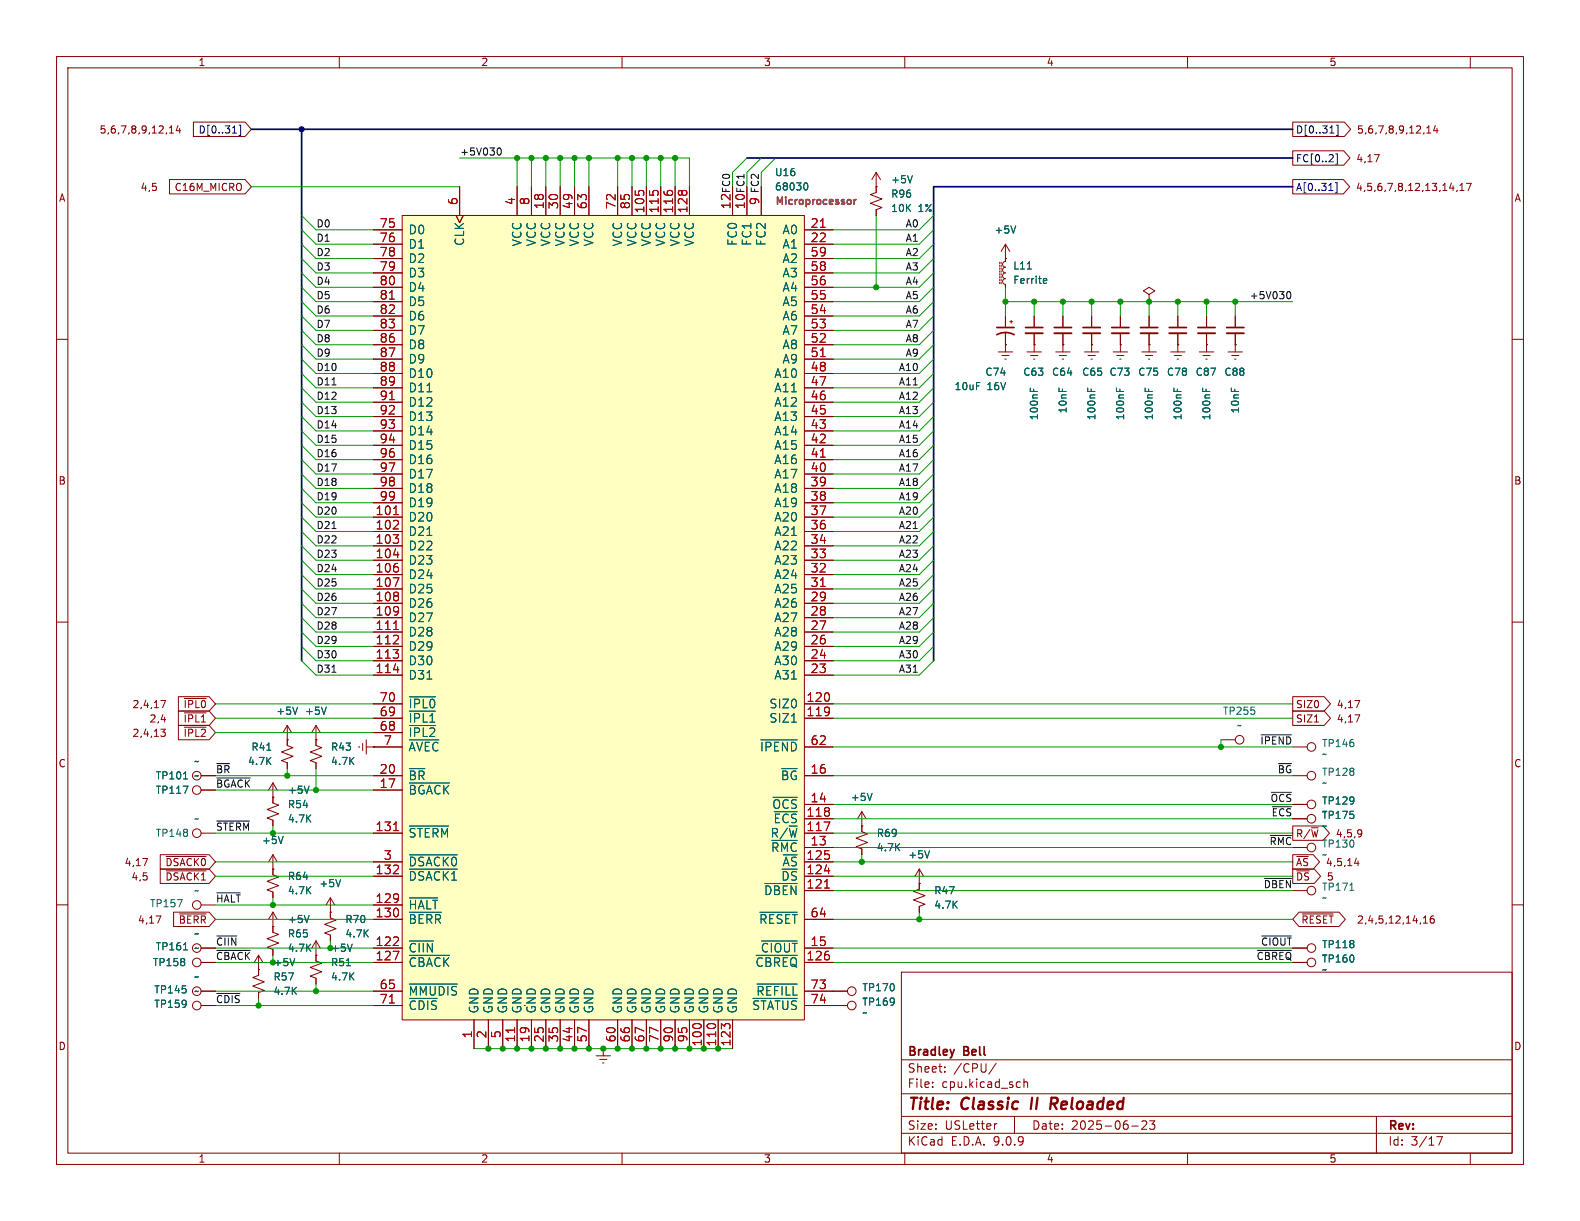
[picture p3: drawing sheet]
<svg xmlns="http://www.w3.org/2000/svg" width="279mm" height="216mm" viewBox="0 0 279 216" stroke-linecap="round" stroke-linejoin="round" font-family="sans-serif">
<g fill="none" stroke="#840000" stroke-width=".18">
<path d="M10 10h259.4v195.9h-259.4zM12 12h255.4v191.9h-255.4zM60 10v2M110 10v2M160 10v2M210 10v2M260 10v2M154.9 30.5v3.5l-1 .4 2.1 .8-2.1 .7 2.1 .8-1.1 .4v1M154.9 33h.1M154.9 30.5l.8 1.3M154.9 30.5l-.7 1.3M176.8 46.4v.2"/>
<path d="M176.8 46.9v.2M176.8 47.4v.2M176.8 47.9v.2M176.8 48.4v.2M176.8 48.9v.2M176.8 49.4v.3M176.8 49.9v.3M177 46.4v.2M177 46.9v.2M177 47.4v.2M177 47.9v.2M177 48.4v.2"/>
<path d="M177 48.9v.2M177 49.4v.3M177 49.9v.3M177.8 43.2v3l-.4 .2-.1 .3 .1 .4 .4 .2h-.3l-.2 .3 .1 .4 .4 .3-.4 .1-.1 .4 .1 .3 .4 .2-.4 .2-.1 .5 .2 .2 .3 .1M177.8 45.7h.1M177.8 50.3v.5M177.8 55.9v2M177.8 58.9v3.3M177.8 43.2l-.8 1.3M177.8 43.2l.8 1.3M178.6 56.9h.5M178.8 56.6v.6"/>
<path d="M182.9 55.9v2M182.9 58.9v3.3M188 55.9v2M188 58.9v3.3M193 55.9v2M193 58.9v3.3M198.1 55.9v2M198.1 58.9v3.3M203.2 52.1l1-.7-1-.6-1 .6 1 .7v1.2M203.2 53.3h.1M203.2 55.9v2M203.2 58.9v3.3"/>
<path d="M208.3 55.9v2M208.3 58.9v3.3M213.4 55.9v2M213.4 58.9v3.3M218.4 55.9v2M218.4 58.9v3.3M10 60h2M176.5 62.2h2.6M177.2 62.9h1.2M177.7 63.5h.2M177.8 61h.1M181.6 62.2h2.5"/>
<path d="M182.2 62.9h1.3M182.8 63.5h.2M182.9 61h.1M186.7 62.2h2.5M187.3 62.9h1.3M187.8 63.5h.3M188 61h.1M191.8 62.2h2.5M192.4 62.9h1.3M192.9 63.5h.3M193 61h.1M196.8 62.2h2.6"/>
<path d="M197.5 62.9h1.3M198 63.5h.2M198.1 61h.1M201.9 62.2h2.6M202.6 62.9h1.2M203.1 63.5h.2M203.2 61h.1M207 62.2h2.5M207.6 62.9h1.3M208.2 63.5h.2M208.3 61h.1M212.1 62.2h2.5"/>
<path d="M212.7 62.9h1.3M213.2 63.5h.3M213.4 61h.1M217.2 62.2h2.5M217.8 62.9h1.3M218.3 63.5h.3M218.4 61h.1M267.4 60h2M10 110h2M267.4 110h2M35.6 137.2h2.5M35.6 139.7h2.5"/>
<path d="M48.3 138.4v3.6l1 .4-2.1 .7 2.1 .8-2.1 .8 1.1 .3v1.1M48.3 138.4l.7 1.3M48.3 138.4l-.8 1.3M50.8 130.8h.1M50.8 128.3v3.5l1 .4-2 .8 2 .7-2 .8 1 .4v1M50.8 128.3l-.8 1.2M50.8 128.3l.8 1.2M55.9 130.8h.1M55.9 128.3v3.5l1 .4-2 .8 2 .7-2 .8 1 .4v1M55.9 128.3l-.8 1.2M55.9 128.3l.7 1.2M63.5 132v.2"/>
<path d="M64.1 131.4v1.3M64.8 132.1h1.2M64.8 130.8v2.6M66 132.1h.1M215.9 130.8h2.5M228.6 132.1h2.5M35.6 147.3h2.5M48.3 151.1v3.6l1 .4-2.1 .7 2.1 .8-2.1 .8 1.1 .3v1.1M48.3 141h.1M48.3 153.7h.1M48.3 151.1l.7 1.3M48.3 151.1l-.8 1.3"/>
<path d="M58.4 158.8v3.5l1 .4-2 .7 2 .8-2 .8 1 .4v1M58.4 158.8l.8 1.2M58.4 158.8l-.7 1.2M152.4 146.1h.1M152.4 143.5v3.6l1 .3-2 .8 2 .8-2 .7 1 .4v1M152.4 143.5l-.8 1.3M152.4 143.5l.8 1.3M162.6 156.2h.1M162.6 153.7v3.5l-1.1 .4 2.1 .8-2.1 .7 2.1 .8-1 .4v1M162.6 153.7l-.8 1.2M162.6 153.7l.7 1.2M228.6 157.5h2.5"/>
<path d="M10 160h2M35.6 177.8h2.5M35.6 175.3h2.5M35.6 160h2.5M35.6 167.6h2.5M35.6 170.2h2.5M45.7 168.9v3.6l-1 .3 2 .8-2 .8 2 .7-1 .4v1M45.7 171.5h.1M48.3 161.3v3.5l1 .4-2.1 .8 2.1 .8-2.1 .7 1.1 .4v1M48.3 163.8h.1M48.3 161.3l.7 1.3M48.3 161.3l-.8 1.3"/>
<path d="M55.9 168.9h.1M55.9 166.4v3.5l1 .4-2 .8 2 .7-2 .8 1 .4v1M55.9 166.4l.7 1.2M55.9 166.4l-.8 1.2M58.4 161.3h.1M147.3 177.8h2.6M147.3 175.3h2.6M159.4 171.9h108v32h-108zM267.4 160h2M105.4 186.7h2.5M106 187.3h1.3M106.6 188h.2"/>
<path d="M106.7 185.4h.1M106.7 185.4v1.3M159.4 197.4h108M159.4 193.4h108M159.4 187.4h108M164.9 192.1v.2M164.9 191.4v.1M167.1 189.4v.2M167.1 188.7v.1M176.1 188l-1.2 1.9M176.3 198.7l-.3 .1M179.4 197.4v3"/>
<path d="M180.3 191.3l.1 .1M180.4 192.2l-.1 .1M181.1 190.8v1.5M181.1 191.4l.2-.1 .3 .1 .1 .9M200.1 199.1h1.2M201.9 198.3l.6-.1 .2 .1 .1 .3-.9 1.1h.9M203.3 198.2h.9l-.5 .6 .4 .1v.6l-.2 .2h-.4l-.2-.2M243.4 197.4v6.5M60 203.9v2M110 203.9v2M159.4 200.4h108M160 203.9v2"/>
<path d="M210 203.9v2M254.1 201h1l-.7 1.5M260 203.9v2"/>
<circle cx="34.8" cy="139.7" r=".76"/>
<circle cx="34.8" cy="137.2" r=".76"/>
<circle cx="219.2" cy="130.8" r=".76"/>
<circle cx="231.9" cy="137.2" r=".76"/>
<circle cx="231.9" cy="132.1" r=".76"/>
<circle cx="34.8" cy="147.3" r=".76"/>
<circle cx="231.9" cy="142.2" r=".76"/>
<circle cx="231.9" cy="144.8" r=".76"/>
<circle cx="231.9" cy="157.5" r=".76"/>
<circle cx="231.9" cy="149.9" r=".76"/>
<circle cx="34.8" cy="177.8" r=".76"/>
<circle cx="34.8" cy="160" r=".76"/>
<circle cx="34.8" cy="170.2" r=".76"/>
<circle cx="34.8" cy="175.3" r=".76"/>
<circle cx="34.8" cy="167.6" r=".76"/>
<circle cx="150.6" cy="177.8" r=".76"/>
<circle cx="150.6" cy="175.3" r=".76"/>
<circle cx="231.9" cy="170.2" r=".76"/>
<circle cx="231.9" cy="167.6" r=".76"/>
</g>
<path d="M182.5 194.1l-.2 2M183.5 194.1l-.3 2M186.3 195.2l.5 .9M186.7 194.1h-.8l-.2 2M186.8 195.1l-1 .1" fill="none" stroke="#840000" stroke-width=".4"/>
<g fill="none" stroke="#006464" stroke-width=".18">
<path d="M161.3 31.1l-.4 1.2M179.6 39.9l-.4 1.3M181.7 47.6h.7M184.7 49.3h.3l.1 .3-.6 .1M185 50l-.3 .1M182.2 68.6v.6M182.8 68.8v.4M192.3 68.6v.6M193 68.8v.4M197.4 68.6v.6M198 68.8v.4M202.5 68.6v.6"/>
<path d="M203.1 68.8v.4M207.6 68.6v.6M208.2 68.8v.4M212.7 68.6v.6M213.3 68.8v.4M32.4 139h.8l-.5 1.3M32.4 137.7h.8M47.2 132.7h.7M52.6 125l-.4 1.3M54.7 139l-.5 1.3M57.7 125l-.4 1.3M31.4 159.1h.8l-.5 1.2"/>
<path d="M50.1 147.9l-.4 1.3M60.2 155.5l-.4 1.3M154.2 140.3l-.4 1.2M164.4 150.4l-.4 1.3M238.7 157.4h.7M32.4 168h.8M52.1 169.5l-.4 1.3M54.7 161.9l-.5 1.2M61.3 170.8h.7M62.3 166.9l-.4 1.3"/>
</g>
<path d="M176.3 59.2a3.2 3.2 0 0 1 3 0M176.3 57.9h3M181.4 57.9h3M186.4 57.9h3.1M191.5 57.9h3.1M196.6 57.9h3M201.7 57.9h3M206.8 57.9h3M211.8 57.9h3.1M216.9 57.9h3.1" fill="none" stroke="#840000" stroke-width=".3"/>
<path d="M181.4 58.9h3M186.4 58.9h3.1M191.5 58.9h3.1M196.6 58.9h3M201.7 58.9h3M206.8 58.9h3M211.8 58.9h3.1M216.9 58.9h3.1" fill="none" stroke="#840000" stroke-width=".33"/>
<path d="M71.1 38.1h71.1v142.2h-71.1z" fill="#ffffc2"/>
<g fill="none" stroke="#840000" stroke-width=".18">
<path d="M30 23.5h.7M30 22.6l.3-.3v1.2M30 31.7h13.3l1.1 1.3-1.1 1.3h-13.3zM31.5 22.2l-.3 .9h.8M31.8 22.7v.8M34.2 21.6h9.1l1.1 1.3-1.1 1.2h-9.1zM71.1 38.1h71.1v142.2h-71.1zM80.6 38.1l.7 1.3 .6-1.3M81.3 33v5.1M91.4 33v5.1M94 33v5.1M96.5 33v5.1"/>
<path d="M99.1 33v5.1M101.6 33v5.1M104.1 33v5.1M109.2 33v5.1M111.8 33v5.1M114.3 33v5.1M116.8 33v5.1M119.4 33v5.1M121.9 33v5.1M129.5 33v5.1M132.1 33v5.1M134.6 33v5.1"/>
<path d="M154.9 33h.1M154.9 33v1M154.9 37.1v1M228.6 21.6h9.1l1.1 1.3-1.1 1.2h-9.1zM228.6 26.7h9l1.1 1.2-1.1 1.3h-9zM228.6 31.7h9l1.1 1.3-1.1 1.3h-9zM243 27.3h.9l-.6 1.3M252.3 23.5h.7M252.3 22.6l.4-.3v1.2M253.8 22.2l-.3 .9h.8M254.1 22.7v.8M256.4 33.3h.7"/>
<path d="M257.7 33.6l-.1 .3M258.2 33.7h.7M258.2 32.8l.3-.4v1.3M259.3 32.4h.9l-.6 1.3M66 40.6h5.1M66 43.2h5.1M66 45.7h5.1M66 48.3h5.1M66 50.8h5.1M66 53.3h5.1M66 55.9h5.1M66 58.4h5.1"/>
<path d="M142.2 40.6h5.1M142.2 43.2h5.1M142.2 45.7h5.1M142.2 48.3h5.1M142.2 50.8h5.1M142.2 53.3h5.1M142.2 55.9h5.1M142.2 58.4h5.1M177.8 45.7h.1M177.8 45.7v.5M177.8 50.3v.5M177.8 55.9v2"/>
<path d="M177.8 58.9v2.1M182.9 55.9v2M182.9 58.9v2.1M188 55.9v2M188 58.9v2.1M193 55.9v2M193 58.9v2.1M198.1 55.9v2M198.1 58.9v2.1M203.2 55.9v2M203.2 58.9v2.1M208.3 55.9v2"/>
<path d="M208.3 58.9v2.1M213.4 55.9v2M213.4 58.9v2.1M218.4 55.9v2M218.4 58.9v2.1M66 61h5.1M66 63.5h5.1M66 66h5.1M66 68.6h5.1M66 71.1h5.1M66 73.7h5.1M66 76.2h5.1"/>
<path d="M66 78.7h5.1M142.2 61h5.1M142.2 63.5h5.1M142.2 66h5.1M142.2 68.6h5.1M142.2 71.1h5.1M142.2 73.7h5.1M142.2 76.2h5.1M142.2 78.7h5.1M177.8 61h.1M182.9 61h.1M188 61h.1"/>
<path d="M193 61h.1M198.1 61h.1M203.2 61h.1M208.3 61h.1M213.4 61h.1M218.4 61h.1M66 81.3h5.1M66 83.8h5.1M66 86.4h5.1M66 88.9h5.1M66 91.4h5.1M66 94h5.1"/>
<path d="M66 96.5h5.1M66 99.1h5.1M142.2 81.3h5.1M142.2 83.8h5.1M142.2 86.4h5.1M142.2 88.9h5.1M142.2 91.4h5.1M142.2 94h5.1M142.2 96.5h5.1M142.2 99.1h5.1M66 101.6h5.1M66 104.1h5.1"/>
<path d="M66 106.7h5.1M66 109.2h5.1M66 111.8h5.1M66 114.3h5.1M66 116.8h5.1M66 119.4h5.1M142.2 101.6h5.1M142.2 104.1h5.1M142.2 106.7h5.1M142.2 109.2h5.1M142.2 111.8h5.1M142.2 114.3h5.1"/>
<path d="M142.2 116.8h5.1M142.2 119.4h5.1M28.4 128.9h.8l-.4 .5 .4 .1v.5l-.2 .2h-.4M28.4 123.9h.9l-.6 1.2M31.5 128.3h5.5l1.1 1.2-1.1 1.3h-5.5zM31.5 125.7h5.5l1.1 1.3-1.1 1.3h-5.5zM31.5 123.2h5.5l1.1 1.3-1.1 1.2h-5.5zM32.6 128.6h3.8M32.6 126h3.8M32.6 123.5h3.8M35.6 137.2h2.5M35.6 139.7h2.5"/>
<path d="M50.8 130.8h.1M50.8 130.8v1M50.8 134.9v1M55.9 130.8h.1M55.9 130.8v1M55.9 134.9v1M66 132.1h.1M66 124.5h5.1M66 127h5.1M66 129.5h5.1M66 132.1h5.1M66 137.2h5.1"/>
<path d="M66 139.7h5.1M142.2 124.5h5.1M142.2 127h5.1M142.2 132.1h5.1M142.2 137.2h5.1M228.6 125.7h5.6l1.1 1.3-1.1 1.3h-5.6zM228.6 123.2h5.6l1.1 1.3-1.1 1.2h-5.6zM232.4 127.7h.8M239.6 123.9h.8l-.5 1.2M239.6 126.4h.8l-.5 1.3M25.2 151.8h.9l-.6 1.3M28.3 153.7h8.7l1.1 1.2-1.1 1.3h-8.7z"/>
<path d="M28.3 151.1h8.7l1.1 1.3-1.1 1.3h-8.7zM29.4 154h7M29.4 151.4h7M48.3 153.7h.1M48.3 141h.1M48.3 141v1M48.3 145v1.1M48.3 153.7v1M48.3 157.7v1.1M66 147.3h5.1M66 152.4h5.1M66 154.9h5.1"/>
<path d="M142.2 147.3h5.1M142.2 152.4h5.1M142.2 154.9h5.1M142.2 142.2h5.1M142.2 144.8h5.1M142.2 149.9h5.1M142.2 157.5h5.1M152.4 146.1h.1M152.4 146.1v1M152.4 150.1v1M162.6 156.2h.1M162.6 156.2v1"/>
<path d="M228.6 146h5.4l1.1 1.3-1.1 1.3h-5.4zM228.6 151.1h3.6l1.1 1.3-1.1 1.3h-3.6zM228.6 153.7h3.8l1.1 1.2-1.1 1.3h-3.8zM239.8 151.7l-.3 .9h.8M240.1 152.2v.9M240.6 146.7l.1 .1a1.03 1.03 0 0 1-.1 1.1M240.8 147.3l-.2 .2M27.6 162h.8l-.5 1.2M30.7 161.3h6.3l1.1 1.3-1.1 1.2h-6.3zM31.7 161.6h4.7M35.6 167.6h2.5M35.6 170.2h2.5"/>
<path d="M35.6 175.3h2.5M35.6 177.8h2.5M45.7 171.5h.1M45.7 171.5v1M45.7 175.5v1M48.3 163.8h.1M48.3 163.8v1M48.3 167.9v1M55.9 168.9h.1M55.9 168.9v1M55.9 173v1M58.4 161.3h.1"/>
<path d="M58.4 161.3v1M58.4 165.4v1M66 160h5.1M66 162.6h5.1M66 167.6h5.1M66 170.2h5.1M66 175.3h5.1M66 177.8h5.1M142.2 162.6h5.1M142.2 167.6h5.1M142.2 170.2h5.1M142.2 175.3h7.7"/>
<path d="M142.2 177.8h7.7M162.6 160.3v1M229.7 161.3h7.1l1.1 1.3-1.1 1.2h-7.1l-1.1-1.2zM230.3 161.6h5.4M251.7 163.2h.7M251.7 162.3l.4-.3v1.2M253.5 162h-.3a.86 .86 0 0 0 0 1.2l.4-.1v-.4l-.2-.3-.4 .1-.1 .2M83.8 180.3v5.1M86.4 180.3v5.1M88.9 180.3v5.1M91.4 180.3v5.1M94 180.3v5.1"/>
<path d="M96.5 180.3v5.1M99.1 180.3v5.1M101.6 180.3v5.1M104.1 180.3v5.1M106.7 185.4h.1M109.2 180.3v5.1M111.8 180.3v5.1M114.3 180.3v5.1M116.8 180.3v5.1M119.4 180.3v5.1M121.9 180.3v5.1M124.5 180.3v5.1"/>
<path d="M127 180.3v5.1M129.5 180.3v5.1"/>
</g>
<path d="M68.9 52.9h.8M145.1 40.2h.8M68.9 70.7h.8M145.1 63.1h.8M69.6 91h.9M145.1 80.8h.8M69.6 111.3h.9M145.1 103.7h.8M69.6 146.9h.9M145.8 157h.9M68.9 177.4h.8M91 181.7v.9" fill="none" stroke="#a90000" stroke-width=".18"/>
<g fill="none" stroke="#006464" stroke-width=".18">
<path d="M142.3 32.4l.1-.1a.68 .68 0 0 1 .5 .7 .68 .68 0 0 1-.5 .6l-.1-.1M161.3 31.1l-.4 1.2M179.6 39.9l-.4 1.3M181.7 47.6h.7M184.7 49.3h.3l.1 .3-.6 .1M185 50l-.3 .1M75.5 69.3h.9M182.2 68.6v.6M182.8 68.8v.4M192.3 68.6v.6M193 68.8v.4M197.4 68.6v.6"/>
<path d="M198 68.8v.4M202.5 68.6v.6M203.1 68.8v.4M207.6 68.6v.6M208.2 68.8v.4M212.7 68.6v.6M213.3 68.8v.4M75.5 94.7h.9M32.4 139h.8l-.5 1.3M32.4 137.7h.8M47.2 132.7h.7M52.6 125l-.4 1.3"/>
<path d="M54.7 139l-.5 1.3M57.7 125l-.4 1.3M72.4 123.2h4.6M72.4 125.7h4.6M72.4 128.3h4.6M72.4 130.8h5.2M72.4 138.4h7.1M75.5 120.1h.9M134.5 130.8h6.5M140 127.7h.8M50.1 147.9l-.4 1.3M60.2 155.5l-.4 1.3"/>
<path d="M72.4 146.1h6.9M72.4 151.1h8.5M72.4 153.7h8.5M72.4 158.8h5M135.3 156.2h5.7M136.5 148.6h4.5M136.7 141h4.3M136.9 143.5h4.1M154.2 140.3l-.4 1.2M164.4 150.4l-.4 1.3M32.4 168h.8M52.1 169.5l-.4 1.3"/>
<path d="M54.7 161.9l-.5 1.2M61.3 170.8h.7M62.3 166.9l-.4 1.3M72.4 161.3h5.6M72.4 166.4h4.3M72.4 168.9h7.1M72.4 174h8.5M72.4 176.5h4.9M133.1 176.5h7.9M133.7 168.9h7.3M133.9 174h7.1M134.4 161.3h6.6"/>
<path d="M134.7 166.4h6.3"/>
</g>
<path d="M151 35.3v.8M151.4 35.3l-.4 .2" fill="none" stroke="#840084" stroke-width=".25"/>
<path d="M41.1 23.5h.7M42.3 22.1h.3v1.9h-.3M235 33.7h.7M235.2 23.5h.7M236.1 32.3h.3v1.8h-.3M236.2 27.2h.3v1.8h-.3M236.3 22.1h.3v1.9h-.3" fill="none" stroke="#000084" stroke-width=".18"/>
<g fill="none" stroke="#0f0f0f" stroke-width=".18">
<path d="M88 26.4l.2-.2a.68 .68 0 0 1 .5 .6 .68 .68 0 0 1-.5 .6l-.2-.2M227.6 51.8l.2-.2a.68 .68 0 0 1 .5 .6 .68 .68 0 0 1-.5 .6l-.2-.2M58.7 68.1h.7M58.7 93.5h.7M58.7 118.9h.7M38.3 137.6h5.9M223 129.9h5.4M38.3 145.2h5.8M38.3 157.9h4.2M223.6 155.3h4.8M224.6 147.7h3.8M224.8 140.1h3.6"/>
<path d="M225 142.6h3.4M38.3 165.5h3.6M38.3 168h5.9M38.3 175.7h4.1M222.3 168h6.1M223.1 165.5h5.3"/>
</g>
<path d="M44.4 22.9h184.2M53.3 22.9v93.9M132.1 27.9h96.5M228.6 33h-63.5v83.8" fill="none" stroke="#000084" stroke-width=".3"/>
<g fill="none" stroke="#009600" stroke-width=".18">
<path d="M44.4 33h36.9M53.3 38.1l2.6 2.5h10.1M81.3 27.9h40.6v5.1M91.4 27.9v5.1M94 27.9v5.1M96.5 27.9v5.1M99.1 27.9v5.1M101.6 27.9v5.1M104.1 27.9v5.1M109.2 27.9v5.1M111.8 27.9v5.1M114.3 27.9v5.1"/>
<path d="M116.8 27.9v5.1M119.4 27.9v5.1M132.1 27.9l-2.6 2.6M134.6 27.9l-2.5 2.6v2.5M137.2 27.9l-2.6 2.6M154.9 38.1v12.7M165.1 38.1l-2.5 2.5h-15.3M53.3 40.6l2.6 2.6h10.1M53.3 48.3l2.6 2.5h10.1M53.3 43.2l2.6 2.5h10.1M53.3 50.8l2.6 2.5h10.1M53.3 55.9l2.6 2.5h10.1"/>
<path d="M53.3 45.7l2.6 2.6h10.1M53.3 53.3l2.6 2.6h10.1M53.3 58.4l2.6 2.6h10.1M165.1 40.6l-2.5 2.6h-15.3M165.1 48.3l-2.5 2.5h-15.3M165.1 43.2l-2.5 2.5h-15.3M165.1 50.8l-2.5 2.5h-15.3M165.1 55.9l-2.5 2.5h-15.3M165.1 45.7l-2.5 2.6h-15.3M165.1 53.3l-2.5 2.6h-15.3M165.1 58.4l-2.5 2.6h-15.3M177.8 53.3h50.8"/>
<path d="M177.8 50.8v5.1M182.9 53.3v2.6M188 53.3v2.6M193 53.3v2.6M198.1 53.3v2.6M203.2 53.3v2.6M208.3 53.3v2.6M213.4 53.3v2.6M218.4 53.3v2.6M53.3 68.6l2.6 2.5h10.1M53.3 61l2.6 2.5h10.1M53.3 73.7l2.6 2.5h10.1"/>
<path d="M53.3 76.2l2.6 2.5h10.1M53.3 78.7l2.6 2.6h10.1M53.3 66l2.6 2.6h10.1M53.3 63.5l2.6 2.5h10.1M53.3 71.1l2.6 2.6h10.1M165.1 68.6l-2.5 2.5h-15.3M165.1 61l-2.5 2.5h-15.3M165.1 73.7l-2.5 2.5h-15.3M165.1 76.2l-2.5 2.5h-15.3M165.1 78.7l-2.5 2.6h-15.3M165.1 66l-2.5 2.6h-15.3M165.1 63.5l-2.5 2.5h-15.3"/>
<path d="M165.1 71.1l-2.5 2.6h-15.3M53.3 99.1l2.6 2.5h10.1M53.3 96.5l2.6 2.6h10.1M53.3 91.4l2.6 2.6h10.1M53.3 88.9l2.6 2.5h10.1M53.3 83.8l2.6 2.6h10.1M53.3 86.4l2.6 2.5h10.1M53.3 81.3l2.6 2.5h10.1M53.3 94l2.6 2.5h10.1M165.1 99.1l-2.5 2.5h-15.3M165.1 96.5l-2.5 2.6h-15.3M165.1 91.4l-2.5 2.6h-15.3"/>
<path d="M165.1 88.9l-2.5 2.5h-15.3M165.1 83.8l-2.5 2.6h-15.3M165.1 86.4l-2.5 2.5h-15.3M165.1 81.3l-2.5 2.5h-15.3M165.1 94l-2.5 2.5h-15.3M53.3 106.7l2.6 2.5h10.1M53.3 104.1l2.6 2.6h10.1M53.3 109.2l2.6 2.6h10.1M53.3 111.8l2.6 2.5h10.1M53.3 101.6l2.6 2.5h10.1M53.3 114.3l2.6 2.5h10.1M53.3 116.8l2.6 2.6h10.1"/>
<path d="M165.1 106.7l-2.5 2.5h-15.3M165.1 104.1l-2.5 2.6h-15.3M165.1 109.2l-2.5 2.6h-15.3M165.1 111.8l-2.5 2.5h-15.3M165.1 101.6l-2.5 2.5h-15.3M165.1 114.3l-2.5 2.5h-15.3M165.1 116.8l-2.5 2.6h-15.3M38.1 137.2h27.9M38.1 124.5h27.9M38.1 127h27.9M38.1 139.7h27.9M38.1 129.5h27.9"/>
<path d="M50.8 135.9v1.3M55.9 135.9v3.8M147.3 137.2h81.3M147.3 124.5h81.3M147.3 132.1h81.3M147.3 127h81.3M215.9 130.8v1.3M38.1 154.9h27.9M38.1 147.3h27.9M38.1 152.4h27.9M48.3 146.1v1.2M48.3 158.8v1.2"/>
<path d="M147.3 154.9h81.3M147.3 157.5h81.3M147.3 142.2h81.3M147.3 147.3h81.3M147.3 152.4h81.3M147.3 144.8h81.3M147.3 149.9h81.3M152.4 151.1v1.3M38.1 170.2h27.9M38.1 160h27.9M38.1 167.6h27.9M38.1 177.8h27.9"/>
<path d="M38.1 162.6h27.9M38.1 175.3h27.9M45.7 176.5v1.3M48.3 168.9v1.3M55.9 174v1.3M58.4 166.4v1.2M147.3 170.2h81.3M147.3 167.6h81.3M147.3 162.6h81.3M162.6 161.3v1.3M83.8 185.4h45.7"/>
</g>
<g fill="#009600" stroke="#009600" stroke-width=".18">
<circle cx="91.4" cy="27.9" r=".46"/>
<circle cx="101.6" cy="27.9" r=".46"/>
<circle cx="99.1" cy="27.9" r=".46"/>
<circle cx="94" cy="27.9" r=".46"/>
<circle cx="96.5" cy="27.9" r=".46"/>
<circle cx="104.1" cy="27.9" r=".46"/>
<circle cx="111.8" cy="27.9" r=".46"/>
<circle cx="109.2" cy="27.9" r=".46"/>
<circle cx="114.3" cy="27.9" r=".46"/>
<circle cx="116.8" cy="27.9" r=".46"/>
<circle cx="119.4" cy="27.9" r=".46"/>
<circle cx="215.9" cy="132.1" r=".46"/>
<circle cx="154.9" cy="50.8" r=".46"/>
<circle cx="182.9" cy="53.3" r=".46"/>
<circle cx="193" cy="53.3" r=".46"/>
<circle cx="188" cy="53.3" r=".46"/>
<circle cx="177.8" cy="53.3" r=".46"/>
<circle cx="198.1" cy="53.3" r=".46"/>
<circle cx="213.4" cy="53.3" r=".46"/>
<circle cx="218.4" cy="53.3" r=".46"/>
<circle cx="203.2" cy="53.3" r=".46"/>
<circle cx="208.3" cy="53.3" r=".46"/>
<circle cx="86.4" cy="185.4" r=".46"/>
<circle cx="55.9" cy="175.3" r=".46"/>
<circle cx="88.9" cy="185.4" r=".46"/>
<circle cx="94" cy="185.4" r=".46"/>
<circle cx="91.4" cy="185.4" r=".46"/>
<circle cx="99.1" cy="185.4" r=".46"/>
<circle cx="96.5" cy="185.4" r=".46"/>
<circle cx="114.3" cy="185.4" r=".46"/>
<circle cx="116.8" cy="185.4" r=".46"/>
<circle cx="111.8" cy="185.4" r=".46"/>
<circle cx="109.2" cy="185.4" r=".46"/>
<circle cx="106.7" cy="185.4" r=".46"/>
<circle cx="162.6" cy="162.6" r=".46"/>
<circle cx="152.4" cy="152.4" r=".46"/>
<circle cx="127" cy="185.4" r=".46"/>
<circle cx="124.5" cy="185.4" r=".46"/>
<circle cx="121.9" cy="185.4" r=".46"/>
<circle cx="119.4" cy="185.4" r=".46"/>
<circle cx="101.6" cy="185.4" r=".46"/>
<circle cx="104.1" cy="185.4" r=".46"/>
<circle cx="55.9" cy="139.7" r=".46"/>
<circle cx="50.8" cy="137.2" r=".46"/>
<circle cx="48.3" cy="147.3" r=".46"/>
<circle cx="48.3" cy="160" r=".46"/>
<circle cx="45.7" cy="177.8" r=".46"/>
</g>
<circle cx="53.3" cy="22.9" r=".46" fill="#000084" stroke="#000084" stroke-width=".18"/>
<g font-size="2.8" fill="#840000">
<text x="160.4" y="196.8">Title:</text>
<text x="170.1" y="196.8">Classic</text>
<text x="187.4" y="196.8">Reloaded</text>
</g>
<g font-size="2.1" fill="#a90000">
<text x="67.1" y="40.4">75</text>
<text x="81" y="36.4" transform="rotate(-90 81 36.4)">6</text>
<text x="91.2" y="36.4" transform="rotate(-90 91.2 36.4)">4</text>
<text x="93.7" y="36.4" transform="rotate(-90 93.7 36.4)">8</text>
<text x="96.3" y="37.1" transform="rotate(-90 96.3 37.1)">18</text>
<text x="98.8" y="37.1" transform="rotate(-90 98.8 37.1)">30</text>
<text x="101.3" y="37.1" transform="rotate(-90 101.3 37.1)">49</text>
<text x="103.9" y="37.1" transform="rotate(-90 103.9 37.1)">63</text>
<text x="109" y="37.1" transform="rotate(-90 109 37.1)">72</text>
<text x="111.5" y="37.1" transform="rotate(-90 111.5 37.1)">85</text>
<text x="114" y="37.8" transform="rotate(-90 114 37.8)">105</text>
<text x="116.6" y="37.8" transform="rotate(-90 116.6 37.8)">115</text>
<text x="119.1" y="37.8" transform="rotate(-90 119.1 37.8)">116</text>
<text x="121.7" y="37.8" transform="rotate(-90 121.7 37.8)">128</text>
<text x="129.3" y="37.1" transform="rotate(-90 129.3 37.1)">12</text>
<text x="131.8" y="37.1" transform="rotate(-90 131.8 37.1)">10</text>
<text x="134.4" y="36.4" transform="rotate(-90 134.4 36.4)">9</text>
<text x="143.3" y="40.4">21</text>
<text x="67.1" y="42.9">76</text>
<text x="67.1" y="45.5">78</text>
<text x="143.3" y="42.9">22</text>
<text x="143.3" y="45.5">59</text>
<text x="67.1" y="48">79</text>
<text x="67.1" y="50.5">80</text>
<text x="67.1" y="53.1">81</text>
<text x="143.3" y="48">58</text>
<text x="143.3" y="50.5">56</text>
<text x="143.3" y="53.1">55</text>
<text x="67.1" y="55.6">82</text>
<text x="67.1" y="58.2">83</text>
<text x="143.3" y="55.6">54</text>
<text x="143.3" y="58.2">53</text>
<text x="67.1" y="60.7">86</text>
<text x="67.1" y="63.2">87</text>
<text x="67.1" y="65.8">88</text>
<text x="143.3" y="60.7">52</text>
<text x="143.3" y="63.2">51</text>
<text x="143.3" y="65.8">48</text>
<text x="67.1" y="68.3">89</text>
<text x="67.1" y="70.9">91</text>
<text x="143.3" y="68.3">47</text>
<text x="143.3" y="70.9">46</text>
<text x="67.1" y="73.4">92</text>
<text x="67.1" y="75.9">93</text>
<text x="143.3" y="73.4">45</text>
<text x="143.3" y="75.9">43</text>
<text x="67.1" y="78.5">94</text>
<text x="67.1" y="81">96</text>
<text x="67.1" y="83.6">97</text>
<text x="143.3" y="78.5">42</text>
<text x="143.3" y="81">41</text>
<text x="143.3" y="83.6">40</text>
<text x="67.1" y="86.1">98</text>
<text x="67.1" y="88.6">99</text>
<text x="143.3" y="86.1">39</text>
<text x="143.3" y="88.6">38</text>
<text x="66.3" y="91.2">101</text>
<text x="66.3" y="93.7">102</text>
<text x="143.3" y="91.2">37</text>
<text x="143.3" y="93.7">36</text>
<text x="66.3" y="96.3">103</text>
<text x="66.3" y="98.8">104</text>
<text x="66.3" y="101.3">106</text>
<text x="143.3" y="96.3">34</text>
<text x="143.3" y="98.8">33</text>
<text x="143.3" y="101.3">32</text>
<text x="66.3" y="103.9">107</text>
<text x="66.3" y="106.4">108</text>
<text x="143.3" y="103.9">31</text>
<text x="143.3" y="106.4">29</text>
<text x="66.3" y="109">109</text>
<text x="66.3" y="111.5">111</text>
<text x="143.3" y="109">28</text>
<text x="143.3" y="111.5">27</text>
<text x="66.3" y="114">112</text>
<text x="66.3" y="116.6">113</text>
<text x="66.3" y="119.1">114</text>
<text x="143.3" y="114">26</text>
<text x="143.3" y="116.6">24</text>
<text x="143.3" y="119.1">23</text>
<text x="67.1" y="124.2">70</text>
<text x="142.5" y="124.2">120</text>
<text x="67.1" y="126.7">69</text>
<text x="67.1" y="129.3">68</text>
<text x="67.8" y="131.8">7</text>
<text x="142.5" y="126.7">119</text>
<text x="143.3" y="131.8">62</text>
<text x="67.1" y="136.9">20</text>
<text x="143.3" y="136.9">16</text>
<text x="67.1" y="139.4">17</text>
<text x="143.3" y="142">14</text>
<text x="66.3" y="147.1">131</text>
<text x="142.5" y="144.5">118</text>
<text x="142.5" y="147.1">117</text>
<text x="143.3" y="149.6">13</text>
<text x="66.3" y="154.7">132</text>
<text x="67.8" y="152.1">3</text>
<text x="142.5" y="152.1">125</text>
<text x="142.5" y="154.7">124</text>
<text x="66.3" y="159.8">129</text>
<text x="142.5" y="157.2">121</text>
<text x="66.3" y="162.3">130</text>
<text x="66.3" y="167.4">122</text>
<text x="143.3" y="162.3">64</text>
<text x="143.3" y="167.4">15</text>
<text x="66.3" y="169.9">127</text>
<text x="142.5" y="169.9">126</text>
<text x="67.1" y="175">65</text>
<text x="67.1" y="177.5">71</text>
<text x="143.3" y="175">73</text>
<text x="143.3" y="177.5">74</text>
<text x="83.6" y="183.7" transform="rotate(-90 83.6 183.7)">1</text>
<text x="86.1" y="183.7" transform="rotate(-90 86.1 183.7)">2</text>
<text x="88.6" y="183.7" transform="rotate(-90 88.6 183.7)">5</text>
<text x="91.2" y="184.4" transform="rotate(-90 91.2 184.4)">11</text>
<text x="93.7" y="184.4" transform="rotate(-90 93.7 184.4)">19</text>
<text x="96.3" y="184.4" transform="rotate(-90 96.3 184.4)">25</text>
<text x="98.8" y="184.4" transform="rotate(-90 98.8 184.4)">35</text>
<text x="101.3" y="184.4" transform="rotate(-90 101.3 184.4)">44</text>
<text x="103.9" y="184.4" transform="rotate(-90 103.9 184.4)">57</text>
<text x="109" y="184.4" transform="rotate(-90 109 184.4)">60</text>
<text x="111.5" y="184.4" transform="rotate(-90 111.5 184.4)">66</text>
<text x="114" y="184.4" transform="rotate(-90 114 184.4)">67</text>
<text x="116.6" y="184.4" transform="rotate(-90 116.6 184.4)">77</text>
<text x="119.1" y="184.4" transform="rotate(-90 119.1 184.4)">90</text>
<text x="121.7" y="184.4" transform="rotate(-90 121.7 184.4)">95</text>
<text x="124.2" y="185.1" transform="rotate(-90 124.2 185.1)">100</text>
<text x="126.7" y="185.1" transform="rotate(-90 126.7 185.1)">110</text>
<text x="129.3" y="185.1" transform="rotate(-90 129.3 185.1)">123</text>
</g>
<g font-size="2.1" fill="#006464">
<text x="72.1" y="41.6">D0</text>
<text x="138.3" y="41.6">A0</text>
<text x="72.1" y="44.2">D1</text>
<text x="72.1" y="46.7">D2</text>
<text x="82.3" y="43.6" transform="rotate(-90 82.3 43.6)">CLK</text>
<text x="92.4" y="43.6" transform="rotate(-90 92.4 43.6)">VCC</text>
<text x="95" y="43.6" transform="rotate(-90 95 43.6)">VCC</text>
<text x="97.5" y="43.6" transform="rotate(-90 97.5 43.6)">VCC</text>
<text x="100.1" y="43.6" transform="rotate(-90 100.1 43.6)">VCC</text>
<text x="102.6" y="43.6" transform="rotate(-90 102.6 43.6)">VCC</text>
<text x="105.1" y="43.6" transform="rotate(-90 105.1 43.6)">VCC</text>
<text x="110.2" y="43.6" transform="rotate(-90 110.2 43.6)">VCC</text>
<text x="112.8" y="43.6" transform="rotate(-90 112.8 43.6)">VCC</text>
<text x="115.3" y="43.6" transform="rotate(-90 115.3 43.6)">VCC</text>
<text x="117.8" y="43.6" transform="rotate(-90 117.8 43.6)">VCC</text>
<text x="120.4" y="43.6" transform="rotate(-90 120.4 43.6)">VCC</text>
<text x="122.9" y="43.6" transform="rotate(-90 122.9 43.6)">VCC</text>
<text x="130.5" y="43.6" transform="rotate(-90 130.5 43.6)">FC0</text>
<text x="133.1" y="43.6" transform="rotate(-90 133.1 43.6)">FC1</text>
<text x="135.6" y="43.6" transform="rotate(-90 135.6 43.6)">FC2</text>
<text x="138.3" y="44.2">A1</text>
<text x="138.3" y="46.7">A2</text>
<text x="72.1" y="49.3">D3</text>
<text x="72.1" y="51.8">D4</text>
<text x="138.3" y="49.3">A3</text>
<text x="138.3" y="51.8">A4</text>
<text x="72.1" y="54.3">D5</text>
<text x="72.1" y="56.9">D6</text>
<text x="72.1" y="59.4">D7</text>
<text x="138.3" y="54.3">A5</text>
<text x="138.3" y="56.9">A6</text>
<text x="138.3" y="59.4">A7</text>
<text x="72.1" y="62">D8</text>
<text x="72.1" y="64.5">D9</text>
<text x="138.3" y="62">A8</text>
<text x="138.3" y="64.5">A9</text>
<text x="72.1" y="67">D10</text>
<text x="72.1" y="69.6">D11</text>
<text x="136.9" y="67">A10</text>
<text x="136.9" y="69.6">A11</text>
<text x="72.1" y="72.1">D12</text>
<text x="72.1" y="74.7">D13</text>
<text x="72.1" y="77.2">D14</text>
<text x="136.9" y="72.1">A12</text>
<text x="136.9" y="74.7">A13</text>
<text x="136.9" y="77.2">A14</text>
<text x="72.1" y="79.7">D15</text>
<text x="72.1" y="82.3">D16</text>
<text x="136.9" y="79.7">A15</text>
<text x="136.9" y="82.3">A16</text>
<text x="72.1" y="84.8">D17</text>
<text x="72.1" y="87.4">D18</text>
<text x="72.1" y="89.9">D19</text>
<text x="136.9" y="84.8">A17</text>
<text x="136.9" y="87.4">A18</text>
<text x="136.9" y="89.9">A19</text>
<text x="72.1" y="92.4">D20</text>
<text x="72.1" y="95">D21</text>
<text x="136.9" y="92.4">A20</text>
<text x="136.9" y="95">A21</text>
<text x="72.1" y="97.5">D22</text>
<text x="72.1" y="100.1">D23</text>
<text x="136.9" y="97.5">A22</text>
<text x="136.9" y="100.1">A23</text>
<text x="72.1" y="102.6">D24</text>
<text x="72.1" y="105.1">D25</text>
<text x="72.1" y="107.7">D26</text>
<text x="136.9" y="102.6">A24</text>
<text x="136.9" y="105.1">A25</text>
<text x="136.9" y="107.7">A26</text>
<text x="72.1" y="110.2">D27</text>
<text x="72.1" y="112.8">D28</text>
<text x="136.9" y="110.2">A27</text>
<text x="136.9" y="112.8">A28</text>
<text x="72.1" y="115.3">D29</text>
<text x="72.1" y="117.8">D30</text>
<text x="136.9" y="115.3">A29</text>
<text x="136.9" y="117.8">A30</text>
<text x="72.1" y="120.4">D31</text>
<text x="72.1" y="125.5">~{IPL0}</text>
<text x="136" y="125.5">SIZ0</text>
<text x="136.9" y="120.4">A31</text>
<text x="72.1" y="128">~{IPL1}</text>
<text x="72.1" y="130.5">~{IPL2}</text>
<text x="136" y="128">SIZ1</text>
<text x="72.1" y="133.1">~{AVEC}</text>
<text x="134.3" y="133.1">~{IPEND}</text>
<text x="72.1" y="138.2">~{BR}</text>
<text x="72.1" y="140.7">~{BGACK}</text>
<text x="136.5" y="143.2">~{OCS}</text>
<text x="138" y="138.2">~{BG}</text>
<text x="72.1" y="148.3">~{STERM}</text>
<text x="136.2" y="148.3">R/~{W}</text>
<text x="136.7" y="145.8">~{ECS}</text>
<text x="72.1" y="153.4">~{DSACK0}</text>
<text x="72.1" y="155.9">~{DSACK1}</text>
<text x="136.3" y="150.9">~{RMC}</text>
<text x="138.1" y="155.9">~{DS}</text>
<text x="138.3" y="153.4">~{AS}</text>
<text x="72.1" y="161">~{HALT}</text>
<text x="135" y="158.5">~{DBEN}</text>
<text x="72.1" y="163.6">~{BERR}</text>
<text x="134.2" y="163.6">~{RESET}</text>
<text x="72.1" y="168.6">~{CIIN}</text>
<text x="72.1" y="171.2">~{CBACK}</text>
<text x="133.5" y="171.2">~{CBREQ}</text>
<text x="134.5" y="168.6">~{CIOUT}</text>
<text x="72.1" y="176.3">~{MMUDIS}</text>
<text x="72.1" y="178.8">~{CDIS}</text>
<text x="84.8" y="179.3" transform="rotate(-90 84.8 179.3)">GND</text>
<text x="87.4" y="179.3" transform="rotate(-90 87.4 179.3)">GND</text>
<text x="89.9" y="179.3" transform="rotate(-90 89.9 179.3)">GND</text>
<text x="92.4" y="179.3" transform="rotate(-90 92.4 179.3)">GND</text>
<text x="95" y="179.3" transform="rotate(-90 95 179.3)">GND</text>
<text x="97.5" y="179.3" transform="rotate(-90 97.5 179.3)">GND</text>
<text x="100.1" y="179.3" transform="rotate(-90 100.1 179.3)">GND</text>
<text x="102.6" y="179.3" transform="rotate(-90 102.6 179.3)">GND</text>
<text x="105.1" y="179.3" transform="rotate(-90 105.1 179.3)">GND</text>
<text x="110.2" y="179.3" transform="rotate(-90 110.2 179.3)">GND</text>
<text x="112.8" y="179.3" transform="rotate(-90 112.8 179.3)">GND</text>
<text x="115.3" y="179.3" transform="rotate(-90 115.3 179.3)">GND</text>
<text x="117.8" y="179.3" transform="rotate(-90 117.8 179.3)">GND</text>
<text x="120.4" y="179.3" transform="rotate(-90 120.4 179.3)">GND</text>
<text x="122.9" y="179.3" transform="rotate(-90 122.9 179.3)">GND</text>
<text x="125.5" y="179.3" transform="rotate(-90 125.5 179.3)">GND</text>
<text x="128" y="179.3" transform="rotate(-90 128 179.3)">GND</text>
<text x="130.5" y="179.3" transform="rotate(-90 130.5 179.3)">GND</text>
<text x="132.9" y="178.8">~{STATUS}</text>
<text x="133.7" y="176.3">~{REFILL}</text>
</g>
<g font-size="2.1" fill="#840000">
<text x="160.4" y="189.9">Sheet:</text>
<text x="160.4" y="187.1">Bradley</text>
<text x="168.6" y="189.9">/CPU/</text>
<text x="170.5" y="187.1">Bell</text>
<text x="160.4" y="192.6">File:</text>
<text x="166.5" y="192.6">cpu.kicad_sch</text>
<text x="160.4" y="202.8">KiCad</text>
<text x="160.4" y="200">Size:</text>
<text x="167.1" y="200">USLetter</text>
<text x="168.1" y="202.8">E.D.A.</text>
<text x="175.7" y="202.8">9.0.9</text>
<text x="182.4" y="200">Date:</text>
<text x="189.4" y="200">2025-06-23</text>
<text x="245.4" y="200.2">Rev:</text>
<text x="245.4" y="202.8">Id:</text>
<text x="249.5" y="202.8">3/17</text>
</g>
<g font-size="1.8" fill="#840000">
<text x="35" y="11.9">1</text>
<text x="85" y="11.9">2</text>
<text x="135" y="11.9">3</text>
<text x="185" y="11.9">4</text>
<text x="235" y="11.9">5</text>
<text x="17.5" y="23.8">5,6,7,8,9,12,14</text>
<text x="239.9" y="23.8">5,6,7,8,9,12,14</text>
<text x="239.7" y="28.9">4,17</text>
<text x="10.3" y="35.9">A</text>
<text x="24.8" y="34">4,5</text>
<text x="30.8" y="34">C16M_MICRO</text>
<text x="239.7" y="34">4,5,6,7,8,12,13,14,17</text>
<text x="267.7" y="35.9">A</text>
<text x="10.3" y="85.9">B</text>
<text x="267.7" y="85.9">B</text>
<text x="23.3" y="125.4">2,4,17</text>
<text x="32.4" y="125.4">~{IPL0}</text>
<text x="229.1" y="125.4">SIZ0</text>
<text x="236.3" y="125.4">4,17</text>
<text x="23.3" y="130.5">2,4,13</text>
<text x="26.3" y="128">2,4</text>
<text x="32.4" y="130.5">~{IPL2}</text>
<text x="32.4" y="128">~{IPL1}</text>
<text x="229.1" y="128">SIZ1</text>
<text x="236.3" y="128">4,17</text>
<text x="10.3" y="135.9">C</text>
<text x="267.7" y="135.9">C</text>
<text x="224.6" y="141.9">~{OCS}</text>
<text x="224.8" y="144.4">~{ECS}</text>
<text x="229.1" y="148.3">R/~{W}</text>
<text x="236.1" y="148.3">4,5,9</text>
<text x="21.9" y="153.4">4,17</text>
<text x="23.1" y="155.9">4,5</text>
<text x="29.2" y="155.9">~{DSACK1}</text>
<text x="29.2" y="153.4">~{DSACK0}</text>
<text x="229.1" y="153.4">~{AS} 4,5,14</text>
<text x="229.1" y="155.9">~{DS} 5</text>
<text x="24.3" y="163.5">4,17</text>
<text x="31.5" y="163.5">~{BERR}</text>
<text x="222.9" y="167.3">~{CIOUT}</text>
<text x="230" y="163.5">~{RESET}</text>
<text x="239.9" y="163.5">2,4,5,12,14,16</text>
<text x="222.1" y="169.8">~{CBREQ}</text>
<text x="10.3" y="185.9">D</text>
<text x="267.7" y="185.9">D</text>
<text x="35" y="205.8">1</text>
<text x="85" y="205.8">2</text>
<text x="135" y="205.8">3</text>
<text x="185" y="205.8">4</text>
<text x="235" y="205.8">5</text>
</g>
<g font-size="1.8" fill="#000084">
<text x="35" y="23.8">D[0..31]</text>
<text x="229.1" y="23.8">D[0..31]</text>
<text x="229.1" y="28.9">FC[0..2]</text>
<text x="229.1" y="34">A[0..31]</text>
</g>
<g font-size="1.8" fill="#0f0f0f">
<text x="81.3" y="27.6">+5V030</text>
<text x="131.7" y="34.3" transform="rotate(-90 131.7 34.3)">FC1</text>
<text x="55.9" y="40.3">D0</text>
<text x="160.1" y="40.3">A0</text>
<text x="55.9" y="42.8">D1</text>
<text x="55.9" y="45.4">D2</text>
<text x="55.9" y="47.9">D3</text>
<text x="160.1" y="47.9">A3</text>
<text x="160.1" y="42.8">A1</text>
<text x="160.1" y="45.4">A2</text>
<text x="55.9" y="50.5">D4</text>
<text x="55.9" y="53">D5</text>
<text x="160.1" y="50.5">A4</text>
<text x="160.1" y="53">A5</text>
<text x="220.9" y="53">+5V030</text>
<text x="55.9" y="55.5">D6</text>
<text x="55.9" y="58.1">D7</text>
<text x="160.1" y="58.1">A7</text>
<text x="160.1" y="55.5">A6</text>
<text x="55.9" y="63.2">D9</text>
<text x="55.9" y="60.6">D8</text>
<text x="55.9" y="65.7">D10</text>
<text x="158.8" y="65.7">A10</text>
<text x="160.1" y="63.2">A9</text>
<text x="160.1" y="60.6">A8</text>
<text x="55.9" y="70.8">D12</text>
<text x="55.9" y="68.2">D11</text>
<text x="158.8" y="70.8">A12</text>
<text x="158.8" y="68.2">A11</text>
<text x="55.9" y="75.9">D14</text>
<text x="55.9" y="73.3">D13</text>
<text x="158.8" y="75.9">A14</text>
<text x="158.8" y="73.3">A13</text>
<text x="55.9" y="78.4">D15</text>
<text x="55.9" y="80.9">D16</text>
<text x="55.9" y="83.5">D17</text>
<text x="158.8" y="80.9">A16</text>
<text x="158.8" y="83.5">A17</text>
<text x="158.8" y="78.4">A15</text>
<text x="55.9" y="88.6">D19</text>
<text x="55.9" y="86">D18</text>
<text x="158.8" y="88.6">A19</text>
<text x="158.8" y="86">A18</text>
<text x="55.9" y="93.6">D21</text>
<text x="55.9" y="91.1">D20</text>
<text x="158.8" y="93.6">A21</text>
<text x="158.8" y="91.1">A20</text>
<text x="55.9" y="101.3">D24</text>
<text x="55.9" y="98.7">D23</text>
<text x="55.9" y="96.2">D22</text>
<text x="158.8" y="96.2">A22</text>
<text x="158.8" y="101.3">A24</text>
<text x="158.8" y="98.7">A23</text>
<text x="55.9" y="106.3">D26</text>
<text x="55.9" y="103.8">D25</text>
<text x="158.8" y="103.8">A25</text>
<text x="158.8" y="106.3">A26</text>
<text x="55.9" y="108.9">D27</text>
<text x="55.9" y="111.4">D28</text>
<text x="55.9" y="114">D29</text>
<text x="158.8" y="111.4">A28</text>
<text x="158.8" y="108.9">A27</text>
<text x="158.8" y="114">A29</text>
<text x="55.9" y="116.5">D30</text>
<text x="55.9" y="119">D31</text>
<text x="158.8" y="116.5">A30</text>
<text x="158.8" y="119">A31</text>
<text x="222.8" y="131.7">~{IPEND}</text>
<text x="38.1" y="136.8">~{BR}</text>
<text x="225.9" y="136.8">~{BG}</text>
<text x="38.1" y="139.4">~{BGACK}</text>
<text x="38.1" y="147">~{STERM}</text>
<text x="224.4" y="149.5">~{RMC}</text>
<text x="38.1" y="159.7">~{HALT}</text>
<text x="223.4" y="157.1">~{DBEN}</text>
<text x="38.1" y="167.3">~{CIIN}</text>
<text x="38.1" y="169.8">~{CBACK}</text>
<text x="38.1" y="177.5">~{CDIS}</text>
</g>
<g font-size="1.8" fill="#009600">
<text x="129.2" y="34.3" transform="rotate(-90 129.2 34.3)">FC0</text>
<text x="134.3" y="34.3" transform="rotate(-90 134.3 34.3)">FC2</text>
<text x="48.3" y="171">+5V</text>
<text x="58.4" y="168.5">+5V</text>
</g>
<g font-size="1.8" fill="#006464">
<text x="136.9" y="31.3">U16</text>
<text x="136.9" y="33.9">68030</text>
<text x="157.5" y="32.6">+5V</text>
<text x="157.5" y="35.2">R96</text>
<text x="157.5" y="37.7">10K</text>
<text x="162.3" y="37.7">1%</text>
<text x="175.8" y="41.5">+5V</text>
<text x="179.1" y="47.9">L11</text>
<text x="179.1" y="50.4">Ferrite</text>
<text x="168.7" y="69.2">10uF</text>
<text x="174.2" y="66.6">C74</text>
<text x="174.5" y="69.2">16V</text>
<text x="180.9" y="66.6">C63</text>
<text x="185.9" y="66.6">C64</text>
<text x="191.3" y="66.6">C65</text>
<text x="196.1" y="66.6">C73</text>
<text x="201.2" y="66.6">C75</text>
<text x="206.3" y="66.6">C78</text>
<text x="211.3" y="66.6">C87</text>
<text x="216.4" y="66.6">C88</text>
<text x="183.7" y="74.4" transform="rotate(-90 183.7 74.4)">100nF</text>
<text x="188.8" y="73.2" transform="rotate(-90 188.8 73.2)">10nF</text>
<text x="193.9" y="74.4" transform="rotate(-90 193.9 74.4)">100nF</text>
<text x="199" y="74.4" transform="rotate(-90 199 74.4)">100nF</text>
<text x="204.1" y="74.4" transform="rotate(-90 204.1 74.4)">100nF</text>
<text x="209.1" y="74.4" transform="rotate(-90 209.1 74.4)">100nF</text>
<text x="214.2" y="74.4" transform="rotate(-90 214.2 74.4)">100nF</text>
<text x="219.3" y="73.2" transform="rotate(-90 219.3 73.2)">10nF</text>
<text x="48.8" y="126.6">+5V</text>
<text x="53.8" y="126.6">+5V</text>
<text x="216.2" y="126.6">TP255</text>
<text x="218.6" y="129.1">~</text>
<text x="34.2" y="135.5">~</text>
<text x="43.8" y="135.5">4.7K</text>
<text x="44.4" y="132.9">R41</text>
<text x="58.4" y="132.9">R43</text>
<text x="58.4" y="135.5">4.7K</text>
<text x="233.7" y="137.4">TP128</text>
<text x="233.7" y="132.3">TP146</text>
<text x="233.7" y="134.2">~</text>
<text x="27.4" y="138">TP101</text>
<text x="27.4" y="140.6">TP117</text>
<text x="34.2" y="138">~</text>
<text x="50.8" y="140.6">+5V</text>
<text x="50.8" y="143.1">R54</text>
<text x="150.4" y="141.8">+5V</text>
<text x="233.7" y="139.3">~</text>
<text x="233.7" y="142.5">TP129</text>
<text x="27.4" y="148.2">TP148</text>
<text x="34.2" y="145.6">~</text>
<text x="46.2" y="149.5">+5V</text>
<text x="50.8" y="145.6">4.7K</text>
<text x="154.9" y="148.2">R69</text>
<text x="233.7" y="144.4">~</text>
<text x="233.7" y="145">TP175</text>
<text x="233.7" y="146.9">~</text>
<text x="50.8" y="155.8">R64</text>
<text x="154.9" y="150.7">4.7K</text>
<text x="160.5" y="152">+5V</text>
<text x="233.7" y="150.1">TP130</text>
<text x="233.7" y="152">~</text>
<text x="26.4" y="160.6">TP157</text>
<text x="34.2" y="158.3">~</text>
<text x="50.8" y="158.3">4.7K</text>
<text x="56.4" y="157.1">+5V</text>
<text x="165.1" y="158.3">R47</text>
<text x="165.1" y="160.9">4.7K</text>
<text x="233.7" y="157.7">TP171</text>
<text x="233.7" y="159.6">~</text>
<text x="34.2" y="166">~</text>
<text x="50.8" y="163.4">+5V</text>
<text x="50.8" y="166">R65</text>
<text x="61" y="163.4">R70</text>
<text x="61" y="166">4.7K</text>
<text x="233.7" y="167.9">TP118</text>
<text x="26.9" y="171">TP158</text>
<text x="27.4" y="168.2">TP161</text>
<text x="34.2" y="173.6">~</text>
<text x="34.2" y="168.5">~</text>
<text x="48.3" y="173.6">R57</text>
<text x="50.8" y="168.5">4.7K</text>
<text x="58.4" y="171">R51</text>
<text x="58.4" y="173.6">4.7K</text>
<text x="233.7" y="170.4">TP160</text>
<text x="233.7" y="172.3">~</text>
<text x="233.7" y="169.8">~</text>
<text x="27.2" y="178.4">TP159</text>
<text x="27.2" y="175.9">TP145</text>
<text x="34.2" y="176.1">~</text>
<text x="48.3" y="176.1">4.7K</text>
<text x="152.4" y="178">TP169</text>
<text x="152.4" y="179.9">~</text>
<text x="152.4" y="175.5">TP170</text>
<text x="152.4" y="177.4">~</text>
</g>
<text font-size="1.8" fill="#840084" x="136.9" y="36.6">Microprocessor</text>
</svg>
